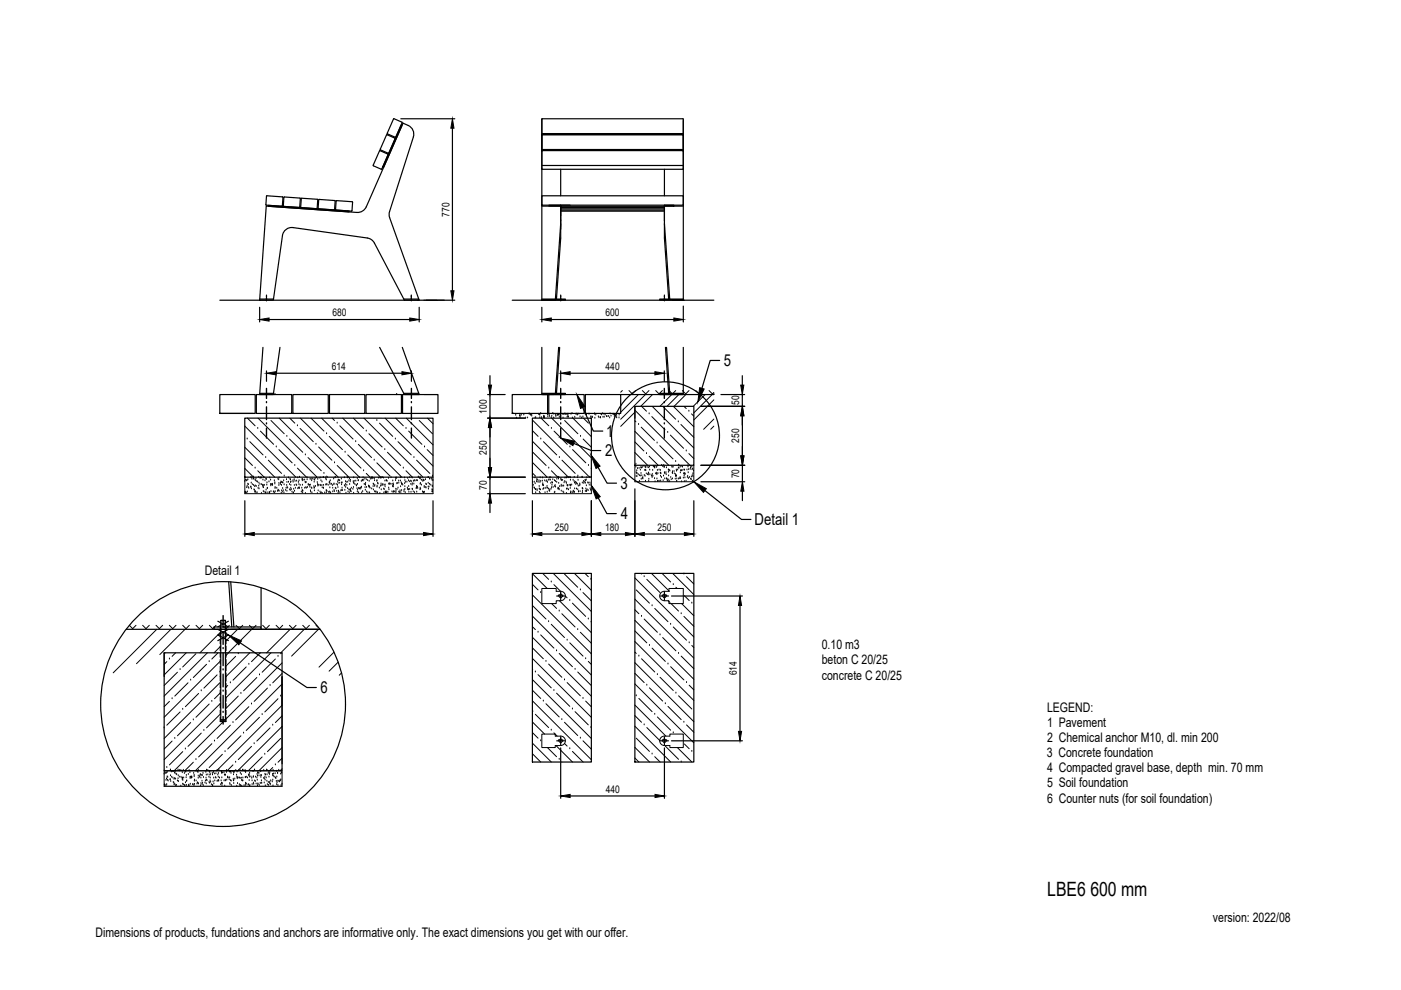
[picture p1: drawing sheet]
<svg xmlns="http://www.w3.org/2000/svg" width="297mm" height="210mm" viewBox="0 0 297 210" stroke-linecap="round" stroke-linejoin="round" font-family="sans-serif">
<!-- layer: 0 -->
<g fill="none" stroke="#000" stroke-width=".25">
<path d="M82.2 32.7l-1.3 3.2-1.8-.8 1.4-3.1 1.7 .7M83.6 25.2l-1.4 3.2M83.6 25.2l1.7 .8-1.4 3.1-1.7-.7M83.7 29.3l.1 .1M83.7 29.3l-1.7-.7-1.4 3 .1 .2 1.7 .6M83.8 29.4l-1.3 3M85 25.2h11.4M85.1 26.5l.1 .1-3.9 8.9-.1-.1zM87.6 29a2 2 0 0 0-1.1-2.4l-1.1-.5-7.8 17.8a2.01 2.01 0 0 1-1.9 1.1l-19.3-1.3-1.3 20h2.9l1.9-13.7a1.99 1.99 0 0 1 2.2-1.7l15.8 2.2 .7 .2 .8 .8 6.3 12.2M87.6 29l-5 15.9M95.9 27.2v34.5M114.9 28.7h30"/>
<path d="M114.9 35.8h30M114.9 32h30M115 28.3h29.8M115 31.7h29.8M115 35.1h29.8M118.9 35.9v5.6M140.9 35.9v5.6M57 43.5l17 1.2v.2l-17.1-1.2zM59.9 41.7l.1 .1M59.9 41.7l-3.4-.2-.1 1.9M60 41.9l-.2 1.8-3.4-.3M60.1 43.6l.1 .2"/>
<path d="M60.3 41.8l-.2 1.9M60.3 41.8l3.4 .2-.2 1.9-3.3-.1M63.8 44l.1-2 3.4 .3-.1 1.9-3.4-.2M67.6 42.4l3.5 .2M67.6 42.4l-.2 1.8 .1 .1 3.4 .2 .2-1.9M74.7 42.8l.1 .1-.3 1.9M74.7 42.8l-3.4-.2-.1 1.9 3.3 .3M82.6 44.9v1.2l6.3 17.6M114.9 41.5h30v2h-30zM114.9 43.7h4M116.4 43.5h2.5v.2h-2.5zM118.9 47.4l-1.1 16"/>
<path d="M118.9 44.8h22M118.9 44.5h22M118.9 44.3h22M118.9 44h22M118.9 43.7h22M120.9 43.5h-2v7l-.9 12.9M140.9 43.5h2v.2h-2zM140.9 43.5v7l.9 12.9M140.9 43.7h4M140.9 47.4l1.1 16M46.6 63.7h49.8M55.1 65.2v3.1"/>
<path d="M55.1 63.4h2.9M55.7 73.7l-.6 10h2.9l1.4-10M56.5 63h.1M56.5 63.4h.1M56.5 62.6v.3M56.5 63v.3M56.5 63.5v.3M56.5 78.6v2.2M57.1 67.7h29.8M58.5 79.1h26.7M80.5 73.7l5.2 10h3.2l-3.6-10M85.6 63.4h3.2"/>
<path d="M87.2 63h.1M87.2 63.4h.1M87.2 62.6v.3M87.2 63v.3M87.2 63.5v.3M87.2 78.6v2.2M88.7 63.7h.1M88.9 65.2v3.1M103.9 79.7v2M108.6 63.7h42.7M114.9 63.4h5v.3h-5zM114.9 63.4v-38.2h29.9l.1 38.5"/>
<path d="M114.9 65.2v3.1M114.9 73.7v9.7M116.9 67.7h26M118.4 73.7l-.6 9.7M118.7 73.7l-.7 9.7M118.9 63h.1M118.9 63.4h.1M118.9 62.6v.3M118.9 63v.3M118.9 63.5v.3M118.9 78.6v2.2M120.9 79.1h17.9"/>
<path d="M139.9 63.4h5v.3h-5zM140.9 78.6v2.2M140.9 63h.1M140.9 63.4h.1M140.9 62.6v.3M140.9 63v.3M140.9 63.5v.3M141.1 73.7l.7 9.7M141.3 73.7l.7 9.7M144.9 64.9v3.4M144.9 73.7v9.7M152.6 76.4h-2l-1.8 5.9"/>
<path d="M157.4 79.7v2M46.6 83.7h7.5v4h-7.5zM46.6 87.7h7.1M51.9 88.6l39.9 .1v12.5h-39.9zM54.4 83.7h7.5v4h-7.5zM55.1 83.4h2.9M58.3 83.7h.1M62.1 83.7h7.5v4h-7.5zM69.9 83.7h7.5v4h-7.5zM77.6 83.7h7.5v4h-7.5zM84.1 83.7h.1M85.4 83.7h7.5v4h-7.5z"/>
<path d="M85.6 83.4h3.2M103.4 83.7h3.7M103.4 88.6h8M103.9 83.7v4.9M103.9 90.6v8.6M108.6 83.7h7.5v4h-7.5zM112.9 88.6l12.5 .1v12.5h-12.5zM114.9 83.4h5v.3h-5zM116.3 83.7h7.6v4h-7.6zM121.7 94l3.7 1.5h2M123.5 86.4l2.3 5h2M124.1 83.7h7.5v4h-7.5z"/>
<path d="M126.8 99.1l1.9 3.3h2M131.6 83.7h19.7M134.6 86.2h12.5v12.5h-12.5zM134.6 86.2v2.5M139.9 83.4h5v.3h-5zM148.6 98.7h9.3M148.6 86.2h9.3M151.3 83.7h.1M152.9 83.7h5M157.4 83.7v2.5M157.4 88.2v2M157.4 88.2v8.5"/>
<path d="M157.4 98.7v3.4M51.9 106.2v7.5M53.7 101.2h.1M53.9 113.2h35.9M88.7 101.2h.1M91.8 106.2v7.5M103.4 101.2h8M103.4 104.7h8M103.9 101.2v3.5M103.9 106.7v2M112.9 106.2v7.5M114.9 113.2h8.5"/>
<path d="M125.4 106.2v7.5M126.8 105.5l1.9 3.4h2M127.4 113.2h5.2M134.6 103.6v10.1M136.6 113.2h8.5M147.1 106.2v7.5M148.6 102.1h9.3M149.5 104l7.7 6.1h2M157.4 104.1v2M26.8 133.4h41M34.8 138.4h25v25h-25zM34.8 138.4v5"/>
<path d="M45.4 132.9h10v.5h-10zM46.2 133.4l2.2 1.2-2.2 1.2M46.2 131.7l2.2 1.2M46.7 132.9v.7M46.7 134.1v1M46.7 135.6v.9M46.7 137v.9M46.7 138.4v1M46.7 139.8v1M46.8 133.4h.1M46.8 131.6h1M46.8 131.6v21"/>
<path d="M47.8 133.4h.1M47.8 131.6v21M47.9 132.9v.7M47.9 134.1v1M47.9 135.6v.9M47.9 137v.9M47.9 138.4v1M47.9 139.8v1M48.4 133.4l-2.2 1.2 2.2 1.2M48.4 131.7l-2.2 1.2M48.5 123.4l.6 9.5M48.9 123.4l.7 9.5"/>
<path d="M50.9 136.3l14.2 9.5h2M55.4 124.6v8.3M112.9 121.6h12.5v40h-12.5zM118 126.4h.3M118.4 126.4h.1M118.5 126.4h.3M118.9 125.9h.1M118.9 126.4h.1M118.9 126.8h.1M118.9 125.5v.3M118.9 126v.3M118.9 126.5v.2"/>
<path d="M118.9 126.9v.3M119 126.4h.2M119.3 126.4h.1M119.4 126.4h.3M134.6 121.6h12.5v40h-12.5zM140 126.4h.3M140.4 126.4h.1M140.5 126.4h.3M140.9 125.9h.1M140.9 126.4h.1M140.9 126.8h.1M140.9 125.5v.3"/>
<path d="M140.9 126v.3M140.9 126.5v.2M140.9 126.9v.3M141 126.4h.2M141.3 126.4h.1M141.4 126.4h.3M142.4 126.4h15M156.9 128.4v26.7M46.7 141.3v.9M46.7 142.7v1.7M46.7 144.9v.9M46.7 146.3v1"/>
<path d="M46.7 147.7v1M46.7 149.2v.9M46.7 150.6v.9M46.7 152v1h1.2v-1M46.8 152.6h1M47.9 141.3v.9M47.9 142.7v1.7M47.9 144.9v.9M47.9 146.3v1M47.9 147.7v1M47.9 149.2v.9M47.9 150.6v.9"/>
<path d="M59.8 143.5v18.4M118 157.1h.3M118.4 157.1h.1M118.5 157.1h.3M118.9 156.6h.1M118.9 157.1h.1M118.9 157.5h.1M118.9 156.2v.3M118.9 156.7v.3M118.9 157.2v.2M118.9 157.6v.3M118.9 158.6v10.7"/>
<path d="M119 157.1h.2M119.3 157.1h.1M119.4 157.1h.3M140 157.1h.3M140.4 157.1h.1M140.5 157.1h.3M140.9 156.6h.1M140.9 157.1h.1M140.9 157.5h.1M140.9 156.2v.3M140.9 156.7v.3M140.9 157.2v.2"/>
<path d="M140.9 157.6v.3M140.9 158.6v10.7M141 157.1h.2M141.3 157.1h.1M141.4 157.1h.3M142.4 157.1h15M34.8 166.7h25M120.9 168.8h18"/>
<circle cx="141.1" cy="92.4" r="11.4"/>
<circle cx="47.3" cy="149.3" r="26"/>
</g>
<g fill="none" stroke="#000" stroke-width=".3">
<path d="M56.5 85.4h.1M56.5 89.9h.1M56.5 82.4v2.1M56.5 86.3v2.7M56.5 90.8v2.1M87.2 85.4h.1M87.2 89.9h.1M87.2 82.4v2.1M87.2 86.3v2.7M87.2 90.8v2.1M118.9 85.4h.1M118.9 89.9h.1"/>
<path d="M118.9 82.4v2.1M118.9 86.3v2.7M118.9 90.8v2.1M140.9 85.4h.1M140.9 89.9h.1M140.9 82.4v2.1M140.9 86.3v2.7M140.9 90.8v2.1M47.3 137.5h.1M47.3 133h.1M47.3 130.5v1.6M47.3 133.9v2.7"/>
<path d="M47.3 138.4v2.7M47.3 151h.1M47.3 146.5h.1M47.3 142h.1M47.3 142.9v2.7M47.3 147.4v2.7M47.3 151.9v1.6"/>
</g>
<!-- layer: SRAFY -->
<g fill="none" stroke="#000" stroke-width=".21">
<path d="M51.9 94.8l6.3 6.4M51.9 90.3l10.8 10.9M51.9 99.3l1.8 1.9M51.9 97.1l1.6 1.6M52.4 93.1h.1M52.5 88.6l1.6 1.7M53 93.6l2.8 2.8M54.1 99.3h.1M54.6 99.8l1.4 1.4M54.6 90.8h.1M54.7 88.7l12.5 12.5M55.2 91.4l2.8 2.8"/>
<path d="M56.3 97h.1M56.9 97.6l2.8 2.8M57.5 89.2l2.8 2.8M58.6 94.8h.1M59.1 95.3l2.8 2.8M59.2 88.7l12.5 12.5M60.8 92.5h.1M61.4 93.1l2.8 2.8M61.4 88.7l1.1 1M62.5 98.7h.1M63.1 90.3h.1M63.1 99.3l1.9 1.9"/>
<path d="M63.6 90.8l2.8 2.8M63.7 88.7l12.5 12.5M64.7 96.4h.1M65.3 97l2.8 2.8M65.9 88.7l2.8 2.7M67 94.2h.1M67.5 94.8l2.9 2.8M68.2 88.7l12.5 12.5M69.2 92h.1M69.8 92.5l2.8 2.8M70.4 88.7l.5 .5M70.9 98.1h.1"/>
<path d="M71.5 89.7h.1M71.5 98.7l2.5 2.5M72 90.3l2.9 2.8M72.7 88.7l12.5 12.5M73.2 95.9h.1M73.7 96.4l2.8 2.9M74.9 88.7l2.2 2.1M75.4 93.6h.1M76 94.2l2.8 2.8M77.1 99.8h.1M77.2 88.7l12.5 12.5M77.7 91.4h.1"/>
<path d="M78.2 92l2.8 2.8M79.3 97.6h.1M79.9 89.2h.1M79.9 98.1l2.8 2.8M80.5 89.7l2.8 2.8M81.6 95.3h.1M81.7 88.7l10.1 10.1M82.1 95.9l2.8 2.8M83.8 93.1h.1M83.9 88.7l1.6 1.6M84.4 93.6l2.8 2.8M85.5 99.3h.1"/>
<path d="M86.1 90.8h.1M86.1 99.8l1.3 1.4M86.2 88.7l5.6 5.6M86.6 91.4l2.8 2.8M87.8 97h.1M88.3 97.6l2.8 2.8M88.9 89.2l2.8 2.8M90 94.8h.1M90.6 95.3l1.2 1.3M90.6 88.7l1.2 1.1M108.7 87.7h.1M109.3 88h.1"/>
<path d="M109.5 88.6h.1M110.2 88.2h.1M110.2 87.9h.1M110.2 88.6h.1M110.3 88.3h.1M110.5 88h.1M111.1 88h.1M111.5 88.6h.1M111.9 88.6h.1M112.2 87.7h.1M112.2 87.9h.1M112.5 88h.1"/>
<path d="M112.7 88h.1M112.7 88.2h.1M112.9 98l3.1 3.2M112.9 93.5l7.6 7.7M112.9 89.1l12.1 12.1M112.9 91.3l1.2 1.2M113 95.9l2.8 2.8M113.4 88.6h.1M113.6 88.6h.1M114.2 87.9h.1M114.3 88h.1M114.4 88.6h.1"/>
<path d="M114.5 88h.1M114.6 87.7h.1M114.7 93.1h.1M114.7 88.7l1.6 1.6M114.8 88.5h.1M115.2 93.6l2.8 2.8M115.2 88.5h.1M115.3 88.2h.1M115.3 88.5h.1M115.4 88.4h.1M115.4 88.6h.1M116.1 87.9h.1"/>
<path d="M116.1 88.4h.1M116.2 87.8h.1M116.3 99.3h.1M116.4 88h.1M116.5 88.3h.1M116.9 88.5h.1M116.9 90.8h.1M116.9 99.8l1.4 1.4M117 88.7l8.4 8.4M117 88.2h.1M117.2 87.7h.1M117.3 87.8h.1"/>
<path d="M117.4 88.6h.1M117.5 91.4l2.8 2.8M117.7 87.9h.1M117.9 88.3h.1M117.9 88.1h.1M118.1 87.8h.1M118.2 88.1h.1M118.4 88h.1M118.6 88.5h.1M118.6 97h.1M118.7 88h.1M119.2 97.6l2.8 2.8"/>
<path d="M119.3 87.9h.1M119.4 88.6h.1M119.6 87.9h.1M119.7 89.2l2.8 2.8M119.8 87.7h.1M119.9 87.9h.1M120.1 87.8h.1M120.2 88.5h.1M120.4 88h.1M120.4 88.3h.1M120.4 87.8h.1M120.5 88.4h.1"/>
<path d="M120.8 94.8h.1M121.1 87.8h.1M121.3 87.7h.1M121.4 88.6h.1M121.4 95.3l2.8 2.8M121.5 88.7l3.9 3.9M121.9 88.5h.1M122.1 87.8h.1M122.3 87.8h.1M122.4 88h.1M122.4 87.9h.1M122.7 87.8h.1"/>
<path d="M123 88.4h.1M123.1 92.5h.1M123.3 88.6h.1M123.6 88.4h.1M123.6 93.1l1.8 1.7M123.7 88.7l1.1 1M124.1 87.8h.1M124.4 87.8h.1M124.4 88h.1M124.8 98.7h.1M124.9 87.8h.1M125.3 88.4h.1"/>
<path d="M125.3 88.6h.1M125.3 90.3h.1M125.3 99.3h.1M125.5 88.4h.1M125.6 88.5h.1M126.1 87.8h.1M126.1 87.7h.1M126.1 88.7h.1M126.3 88h.1M126.9 88.4h.1M127 88.6h.1M127.3 88.6h.1"/>
<path d="M127.3 88.5h.1M127.4 87.9h.1M127.5 88h.1M127.7 87.7h.1M127.8 88.5h.1M128 87.8h.1M128.1 88.5h.1M128.3 88h.1M128.6 88.3h.1M128.7 88.3h.1M129 88.3h.1M129.3 88.6h.1"/>
<path d="M129.3 87.7h.1M129.5 88.2h.1M130 87.9h.1M130 87.8h.1M130.2 88.3h.1M130.3 88h.1M130.4 88.1h.1M130.6 88.5h.1M130.7 88.1h.1M130.8 88.6h.1M131.2 88.6h.1M131.3 88h.1"/>
<path d="M131.9 82.8l-.3 .4M133.4 82.8l.7 .7 .7-.7M134.6 87.4l-3 3M134.6 98.7v3.4h12.5v-3.4M134.6 95.9l2.7 2.8M134.6 91.5l7.2 7.2M134.6 87l11.7 11.7M134.6 93.7l1.9 1.9M134.6 89.2l.2 .2M134.8 99.1h.1M134.8 98.4h.1M135 99.8h.1"/>
<path d="M135.2 99.3h.1M135.3 83.7l-3.7 3.7M135.4 90h.1M135.5 99.3h.1M135.8 99.7h.1M135.9 99.2h.1M135.9 90.6l2.9 2.8M136 99.2h.1M136 86.2l1.1 1M136.2 99.1h.1M136.2 82.8l.7 .7 .7-.7M136.5 98.9h.1"/>
<path d="M136.7 99.8h.1M136.8 99.1h.1M136.8 99.7h.1M136.8 83.7l-5.2 5.2M136.9 99.1h.1M136.9 99.8h.1M137.1 96.2h.1M137.2 99.1h.1M137.5 99.2h.1M137.6 87.7h.1M137.6 96.7l1.9 2M137.7 99h.1"/>
<path d="M137.7 99.7h.1M138.2 88.3l2.8 2.8M138.3 86.2l8.8 8.8M138.3 83.7l-2.5 2.5M138.4 99.7h.1M138.5 98.9h.1M138.6 98.9h.1M138.7 99.1h.1M138.8 99h.1M138.8 99.2h.1M138.9 98.9h.1M139 82.8l.7 .7 .7-.7"/>
<path d="M139.2 99.1h.1M139.3 93.9h.1M139.4 99.7h.1M139.4 98.8h.1M139.7 99.7h.1M139.9 94.5l2.8 2.8M140 99.7h.1M140.3 98.7h.1M140.5 98.9h.1M140.5 86.2l2.8 2.7M140.7 98.7h.1M140.7 99h.1"/>
<path d="M140.9 99.1h.1M141.3 99.2h.1M141.6 91.7h.1M141.7 99.7h.1M141.8 82.8l.8 .7 .7-.7M141.9 99.8h.1M142 99.9h.1M142.1 92.2l2.8 2.9M142.4 83.7l-2.5 2.5M142.4 98.9h.1M142.5 99.1h.1M142.7 99h.1"/>
<path d="M142.8 86.2l4.3 4.3M142.9 100h.1M143.3 97.9h.1M143.4 99.7h.1M143.4 99.9h.1M143.7 99.7h.1M143.8 89.4h.1M143.8 98.4l.2 .3M143.8 99.2h.1M143.9 83.7l-2.5 2.5M144 99.3h.1M144.2 99h.1"/>
<path d="M144.3 99.8h.1M144.4 90l2.7 2.7M144.4 98.9h.1M144.5 99.8h.1M144.6 99.8h.1M144.7 82.8l.7 .7 .7-.7M144.7 99h.1M145 99.7h.1M145 86.2l.5 .4M145.1 99.7h.1M145.4 83.7l-2.5 2.5M145.5 95.6h.1"/>
<path d="M145.7 99.6h.1M145.9 98.8h.1M145.9 99h.1M146 99.6h.1M146.1 87.2h.1M146.1 96.2l1 1M146.3 99.5h.1M146.4 98.9h.1M146.4 99.3h.1M146.6 87.7l.5 .5M146.7 99h.1M146.7 99.6h.1"/>
<path d="M146.9 99.5h.1M147 99.8h.1M147.5 82.8l.7 .7 .7-.7M149.5 83.7l-2.5 2.5M150.3 82.8l.7 .7 .3-.3M151 83.7l-3.9 3.8M151.3 84.8l-4.2 4.2M151.3 88.9l-2.1 2.1M151.3 90.4l-.6 .6M51.9 102.1h.1M51.9 101.2v3.5h39.9v-3.5M51.9 104.4h.1"/>
<path d="M52 104.3h.1M52 101.8h.1M52 104.5h.1M52.2 102h.1M52.3 103.4h.1M52.3 104.5h.1M52.4 101.9h.1M52.4 103.1h.1M52.4 104.3h.1M52.5 102.7h.1M52.6 101.7h.1M52.6 103.4h.1"/>
<path d="M52.7 102.8h.1M52.7 103.5h.1M53.1 103.3h.1M53.2 103.3h.1M53.2 101.2h.1M53.3 101.3h.1M53.3 102.4h.1M53.3 103.6h.1M53.4 101.6h.1M53.5 102.7h.1M53.7 101.6h.1M53.8 102.9h.1"/>
<path d="M53.8 101.5h.1M53.8 103.9h.1M54 104h.1M54 103.2h.1M54 104.3h.1M54.1 101.8h.1M54.1 103h.1M54.2 104.2h.1M54.2 101.9h.1M54.3 101.5h.1M54.3 104.5h.1M54.3 103.1h.1"/>
<path d="M54.4 102.1h.1M54.5 104.5h.1M54.6 102.2h.1M54.7 103.5h.1M54.8 101.2h.1M54.8 103.1h.1M54.9 102.4h.1M54.9 103.7h.1M55.1 102.7h.1M55.1 101.4h.1M55.2 101.3h.1M55.4 104.6h.1"/>
<path d="M55.5 101.3h.1M55.5 102.7h.1M55.7 103h.1M55.7 102.9h.1M55.7 101.8h.1M55.7 103.3h.1M55.8 103h.1M55.8 104.2h.1M55.9 103.4h.1M56 101.3h.1M56 104.3h.1M56 102.9h.1"/>
<path d="M56.2 101.9h.1M56.2 104.5h.1M56.3 104.5h.1M56.4 101.6h.1M56.4 103.9h.1M56.5 101.7h.1M56.6 102.8h.1M56.6 102.4h.1M56.6 104.5h.1M56.6 103.6h.1M56.7 103.5h.1M57 102.2h.1"/>
<path d="M57.1 104.5h.1M57.1 104.4h.1M57.2 104.6h.1M57.2 101.3h.1M57.4 101.8h.1M57.4 103h.1M57.4 102.7h.1M57.5 104.2h.1M57.7 102.7h.1M57.7 102.9h.1M57.8 102.9h.1M58 104.3h.1"/>
<path d="M58.2 101.9h.1M58.2 104.5h.1M58.3 102.4h.1M58.3 102.6h.1M58.3 103.6h.1M58.3 103.3h.1M58.3 104.2h.1M58.7 103.5h.1M58.9 104.2h.1M58.9 101.6h.1M59 103.9h.1M59.1 101.7h.1"/>
<path d="M59.1 104h.1M59.1 102.9h.1M59.1 102.5h.1M59.2 104.2h.1M59.2 101.3h.1M59.4 102.7h.1M59.5 102.5h.1M59.6 102.2h.1M59.6 104.5h.1M59.7 102.9h.1M59.7 102.3h.1M59.7 104.1h.1"/>
<path d="M59.9 102.4h.1M59.9 103.6h.1M59.9 104.3h.1M60 102.4h.1M60 104h.1M60.1 101.9h.1M60.2 104.5h.1M60.2 102.8h.1M60.3 100.9h.1M60.6 104h.1M60.7 103.5h.1M60.7 101.7h.1"/>
<path d="M60.8 102.9h.1M60.8 104.2h.1M60.8 102.3h.1M60.9 103.4h.1M61 103.5h.1M61.2 101.3h.1M61.2 102.2h.1M61.4 102.7h.1M61.4 103.8h.1M61.5 101.6h.1M61.5 104h.1M61.6 101.7h.1"/>
<path d="M61.6 102.3h.1M61.6 103.5h.1M61.7 102.9h.1M61.7 102.2h.1M61.8 103.8h.1M61.9 104.3h.1M62.1 101.9h.1M62.1 102.2h.1M62.2 104.6h.1M62.2 104.5h.1M62.3 103.7h.1M62.4 101.7h.1"/>
<path d="M62.4 102.9h.1M62.4 104.2h.1M62.6 102.1h.1M62.6 103.5h.1M62.8 102.8h.1M62.9 102h.1M62.9 102.9h.1M63.1 103.6h.1M63.1 101.3h.1M63.3 102.3h.1M63.3 103.5h.1M63.4 102.7h.1"/>
<path d="M63.4 101.9h.1M63.4 103.4h.1M63.5 103.6h.1M63.5 101.2h.1M63.6 102.9h.1M63.9 104.3h.1M64 103.5h.1M64.1 104h.1M64.1 101.6h.1M64.1 101.9h.1M64.1 102.9h.1M64.2 104.1h.1"/>
<path d="M64.2 104.5h.1M64.3 101.8h.1M64.6 101.8h.1M64.6 103.5h.1M64.7 102.3h.1M64.7 104.6h.1M64.8 102.4h.1M64.8 103.4h.1M64.9 102.3h.1M64.9 103.5h.1M65.1 101.7h.1M65.1 101.3h.1"/>
<path d="M65.2 103.3h.1M65.4 102.7h.1M65.4 102.9h.1M65.6 102.9h.1M65.7 103.3h.1M65.8 101.6h.1M65.8 102.9h.1M65.8 104.1h.1M65.9 104.3h.1M66 101.6h.1M66 103.5h.1M66.1 101.9h.1"/>
<path d="M66.1 103.6h.1M66.1 104.5h.1M66.3 101.6h.1M66.6 103.2h.1M66.6 103.5h.1M66.6 101.7h.1M66.6 102.2h.1M66.7 103.4h.1M66.7 104.1h.1M66.7 101.8h.1M66.8 101.5h.1M66.9 103.1h.1"/>
<path d="M67.1 101.3h.1M67.3 102.3h.1M67.3 104.7h.1M67.3 102.7h.1M67.4 101.6h.1M67.4 103.1h.1M67.4 102.9h.1M67.5 104.1h.1M67.6 102.9h.1M67.7 101.4h.1M67.8 104.3h.1M67.9 102.9h.1"/>
<path d="M68 104.6h.1M68 101.3h.1M68 103h.1M68 101.9h.1M68.1 104.5h.1M68.3 102.9h.1M68.3 102.2h.1M68.3 103.4h.1M68.3 104.7h.1M68.5 101.3h.1M68.6 103.5h.1M68.6 102.9h.1"/>
<path d="M68.6 101.3h.1M68.7 100.4h.1M68.9 104.5h.1M69.1 101.3h.1M69.1 101.6h.1M69.1 102.8h.1M69.2 104h.1M69.2 104.5h.1M69.2 101.8h.1M69.2 104.1h.1M69.2 100.9l.3 .3M69.3 102.7h.1"/>
<path d="M69.3 104.2h.1M69.6 102.9h.1M69.7 104.4h.1M69.8 102.3h.1M69.8 104.3h.1M69.9 102.2h.1M69.9 102.5h.1M69.9 103.4h.1M70 104.7h.1M70 102.7h.1M70 101.9h.1M70.1 104.5h.1"/>
<path d="M70.3 102.7h.1M70.5 102.9h.1M70.5 103.5h.1M70.6 104.3h.1M70.7 101.6h.1M70.8 102.8h.1M70.8 102.6h.1M70.8 104h.1M70.9 104.2h.1M71 101.3h.1M71.1 101.2h.1M71.1 103.5h.1"/>
<path d="M71.2 103.6h.1M71.3 102.7h.1M71.4 104.2h.1M71.6 102.9h.1M71.6 102.1h.1M71.6 103.4h.1M71.7 102.5h.1M71.7 104.6h.1M71.7 101.8h.1M71.8 104.1h.1M71.8 104.3h.1M71.8 101.9h.1"/>
<path d="M72 101.9h.1M72 102.5h.1M72.1 104.5h.1M72.3 104.1h.1M72.4 101.6h.1M72.4 102.4h.1M72.4 102.8h.1M72.4 104h.1M72.5 102.4h.1M72.5 103.5h.1M72.6 104h.1M73 101.3h.1"/>
<path d="M73 103h.1M73.1 104h.1M73.1 103.1h.1M73.3 102.7h.1M73.3 102.1h.1M73.3 103.3h.1M73.3 104.6h.1M73.4 102.3h.1M73.5 102.9h.1M73.6 101.2h.1M73.7 103.6h.1M73.7 102.2h.1"/>
<path d="M73.7 101.3h.1M73.8 104.3h.1M74 103.8h.1M74 101.9h.1M74 104.5h.1M74.1 101.5h.1M74.1 102.7h.1M74.2 103.9h.1M74.2 102.2h.1M74.3 101.8h.1M74.3 103.8h.1M74.3 104.2h.1"/>
<path d="M74.4 104.3h.1M74.5 103.5h.1M74.8 103.7h.1M74.9 102.1h.1M74.9 102.4h.1M74.9 103.4h.1M75 104.6h.1M75 101.3h.1M75 102.5h.1M75.1 102h.1M75.2 102.7h.1M75.4 102h.1"/>
<path d="M75.5 102.9h.1M75.6 103h.1M75.7 103.6h.1M75.8 101.5h.1M75.8 104.3h.1M75.8 102.7h.1M75.8 103.9h.1M75.9 101.9h.1M76 103.6h.1M76 104.5h.1M76.2 101.3h.1M76.2 103.6h.1"/>
<path d="M76.3 103.7h.1M76.5 103.5h.1M76.6 102.1h.1M76.7 103.3h.1M76.7 104.5h.1M76.8 101.8h.1M76.8 101.9h.1M76.9 104.2h.1M76.9 102h.1M77 101.3h.1M77.1 101.8h.1M77.2 102.7h.1"/>
<path d="M77.4 101.5h.1M77.4 103.4h.1M77.4 102.7h.1M77.5 103.9h.1M77.5 102.9h.1M77.5 102.5h.1M77.7 101.7h.1M77.7 100.4l.8 .8M77.7 103.3h.1M77.7 104.3h.1M77.9 101.9h.1M78 104.5h.1"/>
<path d="M78.1 103.1h.1M78.2 103.3h.1M78.2 103.2h.1M78.3 102h.1M78.3 103.3h.1M78.4 104.5h.1M78.5 103.5h.1M78.5 101.6h.1M78.7 101.3h.1M78.8 103.7h.1M78.9 101.6h.1M78.9 101.4h.1"/>
<path d="M78.9 101.3h.1M79.1 101.4h.1M79.1 103.2h.1M79.1 102.6h.1M79.2 103.9h.1M79.2 102.7h.1M79.4 101.5h.1M79.4 101.9h.1M79.4 103.1h.1M79.4 104.2h.1M79.5 102.9h.1M79.6 104.4h.1"/>
<path d="M79.7 104.3h.1M79.9 102.1h.1M79.9 101.9h.1M79.9 103.3h.1M80 103.1h.1M80 104.5h.1M80 102.5h.1M80.2 102.6h.1M80.2 101.4h.1M80.4 103.5h.1M80.5 104.6h.1M80.6 101.3h.1"/>
<path d="M80.7 103.1h.1M80.7 101.4h.1M80.8 102.6h.1M80.8 102.9h.1M80.8 103.8h.1M80.9 101.3h.1M81.1 101.3h.1M81.1 102.9h.1M81.2 102.7h.1M81.3 101.4h.1M81.4 103.7h.1M81.4 104.5h.1"/>
<path d="M81.4 102.9h.1M81.5 103.8h.1M81.6 102h.1M81.6 103.2h.1M81.7 102.8h.1M81.7 104.4h.1M81.7 104.3h.1M81.7 104.5h.1M81.9 101.9h.1M82 104.5h.1M82 101.9h.1M82 104.3h.1"/>
<path d="M82.1 102h.1M82.3 104.4h.1M82.4 101.4h.1M82.4 103.5h.1M82.4 102.6h.1M82.5 103.9h.1M82.5 102.7h.1M82.6 102.6h.1M82.9 102.7h.1M82.9 101.3h.1M83.1 104.3h.1M83.1 102.7h.1"/>
<path d="M83.3 103.1h.1M83.3 102h.1M83.3 103.2h.1M83.4 104.4h.1M83.4 102.6h.1M83.4 103.2h.1M83.4 102.9h.1M83.4 104.2h.1M83.7 104.3h.1M83.9 101.4h.1M83.9 101.9h.1M83.9 103.7h.1"/>
<path d="M83.9 104.5h.1M84 104.2h.1M84 101.5h.1M84.1 101.3h.1M84.1 102.6h.1M84.2 103.8h.1M84.2 102.5h.1M84.4 103.5h.1M84.5 102h.1M84.6 102.4h.1M84.6 104.3h.1M84.7 104.4h.1"/>
<path d="M84.8 104.1h.1M84.9 101.3h.1M84.9 102h.1M84.9 103.2h.1M85 104.4h.1M85.1 102.4h.1M85.1 102.7h.1M85.1 104h.1M85.2 102.6h.1M85.3 102.7h.1M85.4 102.9h.1M85.6 104.3h.1"/>
<path d="M85.7 103.9h.1M85.8 101.3h.1M85.8 102.5h.1M85.8 103.8h.1M85.8 103.2h.1M85.8 101.9h.1M85.9 104.5h.1M85.9 102.3h.1M86.3 102.2h.1M86.4 103.5h.1M86.4 101.4h.1M86.5 103.8h.1"/>
<path d="M86.6 103.9h.1M86.6 101.9h.1M86.7 103.1h.1M86.7 104.4h.1M86.8 102.2h.1M86.9 103.8h.1M86.9 101.3h.1M87.1 102h.1M87.1 102.7h.1M87.1 104.4h.1M87.2 102.1h.1M87.4 103.7h.1"/>
<path d="M87.4 102.9h.1M87.4 101.3h.1M87.4 102.6h.1M87.5 103.8h.1M87.6 104.3h.1M87.6 102h.1M87.7 102.6h.1M87.8 101.9h.1M87.9 104.5h.1M88 102h.1M88.2 103.6h.1M88.3 101.9h.1"/>
<path d="M88.3 103.1h.1M88.3 103.5h.1M88.4 104.3h.1M88.4 103.2h.1M88.5 101.9h.1M88.5 103.3h.1M88.6 103.6h.1M88.8 101.3h.1M89 101.5h.1M89 103.8h.1M89.1 103.5h.1M89.1 102.7h.1"/>
<path d="M89.1 101.3h.1M89.1 101.6h.1M89.1 102.5h.1M89.2 103.7h.1M89.4 102.9h.1M89.4 101.8h.1M89.6 104.3h.1M89.6 102.1h.1M89.7 104.4h.1M89.7 101.8h.1M89.8 104.5h.1M89.8 101.9h.1"/>
<path d="M89.9 104.5h.1M89.9 101.9h.1M89.9 103.1h.1M89.9 103.4h.1M90 104.4h.1M90.2 101.7h.1M90.3 103.3h.1M90.3 102.7h.1M90.3 103.5h.1M90.4 102.8h.1M90.8 101.3h.1M90.8 102.5h.1"/>
<path d="M90.8 103.3h.1M90.8 103.7h.1M90.9 103.3h.1M91.1 101.6h.1M91.1 102.7h.1M91.3 102.9h.1M91.4 101.5h.1M91.6 101.5h.1M91.6 104.3h.1M91.6 103.8h.1M91.6 101.8h.1M91.7 103.1h.1"/>
<path d="M91.7 103.2h.1M91.7 100.9h.1M91.7 104.3h.1M91.7 104h.1M91.8 101.9h.1M112.9 101.2v3.5h12.5v-3.5M112.9 100.3l.6 .6M112.9 102.3h.1M113.1 102.9h.1M113.2 103.4h.1M113.3 102.2h.1M113.3 103.5h.1"/>
<path d="M113.4 101.3h.1M113.5 102.6h.1M113.5 103.8h.1M113.6 104.5h.1M113.8 102.2h.1M113.8 102.1h.1M113.8 101.7h.1M113.9 103.8h.1M113.9 104h.1M113.9 101.8h.1M114.1 102.3h.1M114.3 101.9h.1"/>
<path d="M114.3 103.1h.1M114.3 103.7h.1M114.4 104.4h.1M114.4 103.7h.1M114.5 102.3h.1M114.5 104.6h.1M114.5 101.3h.1M114.6 103.9h.1M114.6 102h.1M115 102h.1M115 101.3h.1M115 102.9h.1"/>
<path d="M115.1 102.6h.1M115.1 102.9h.1M115.1 103.8h.1M115.2 103h.1M115.2 103.6h.1M115.5 101.9h.1M115.6 104.5h.1M115.6 103.6h.1M115.8 103.5h.1M115.8 102.1h.1M115.8 101.2h.1M115.9 101.9h.1"/>
<path d="M116 103.1h.1M116 104.4h.1M116.1 102.3h.1M116.1 103.5h.1M116.3 103.7h.1M116.4 101.8h.1M116.4 101.7h.1M116.4 104.1h.1M116.5 101.3h.1M116.5 104.2h.1M116.6 103.9h.1M116.7 101.8h.1"/>
<path d="M116.8 101.3h.1M116.8 102.5h.1M116.8 103.7h.1M116.9 103.4h.1M117 102.3h.1M117 102.9h.1M117.1 102.4h.1M117.2 101.7h.1M117.3 103.3h.1M117.5 104.5h.1M117.6 101.9h.1M117.6 103.1h.1"/>
<path d="M117.6 104.4h.1M117.7 102.9h.1M117.8 102.1h.1M117.8 103.3h.1M118 102.3h.1M118.1 101.6h.1M118.3 103.7h.1M118.3 101.2h.1M118.3 103.5h.1M118.4 101.6h.1M118.4 101.3h.1M118.4 103.6h.1"/>
<path d="M118.5 102.5h.1M118.5 101.3h.1M118.5 103.7h.1M118.6 103.9h.1M118.7 103.2h.1M118.9 101.5h.1M118.9 101.8h.1M119 103.1h.1M119 102.9h.1M119 104.1h.1M119 101.9h.1M119.3 101.8h.1"/>
<path d="M119.3 103.1h.1M119.4 104.3h.1M119.5 103.1h.1M119.5 104.5h.1M119.6 102.4h.1M119.7 102.1h.1M119.8 101.4h.1M120 102.3h.1M120 101.3h.1M120.1 102.5h.1M120.1 104.6h.1M120.1 101.3h.1"/>
<path d="M120.1 103.7h.1M120.2 102.9h.1M120.3 103.7h.1M120.4 103.1h.1M120.4 102.9h.1M120.5 101.3h.1M120.5 103.8h.1M120.6 101.3h.1M120.7 102.9h.1M120.8 101.2h.1M120.9 103.6h.1M120.9 101.8h.1"/>
<path d="M121 104.5h.1M121 101.3h.1M121 102.9h.1M121 103.1h.1M121 104.3h.1M121.2 102.8h.1M121.3 104.5h.1M121.5 104.5h.1M121.5 101.8h.1M121.5 104.1h.1M121.7 104.2h.1M121.7 102.1h.1"/>
<path d="M121.8 101.2h.1M121.8 102.4h.1M121.8 104.4h.1M121.8 103.6h.1M122 102.3h.1M122.1 102.7h.1M122.1 102.4h.1M122.2 103.7h.1M122.3 102.5h.1M122.4 102.7h.1M122.4 101.3h.1M122.5 103.8h.1"/>
<path d="M122.5 100.9h.1M122.6 101.8h.1M122.6 103.1h.1M122.6 104.3h.1M122.8 103h.1M122.9 102.6h.1M123 102.9h.1M123 104.2h.1M123.4 101.2h.1M123.4 101.3h.1M123.4 103.6h.1M123.5 102.4h.1"/>
<path d="M123.5 104.5h.1M123.5 103.6h.1M123.5 104.2h.1M123.6 103.7h.1M123.7 102.1h.1M123.8 102.5h.1M124 102.2h.1M124 101.8h.1M124.1 102.5h.1M124.1 104.2h.1M124.2 101.9h.1M124.2 103.7h.1"/>
<path d="M124.3 101.8h.1M124.3 103h.1M124.4 104.2h.1M124.4 104.1h.1M124.4 101.3h.1M124.5 103.8h.1M124.6 102.4h.1M124.7 104h.1M124.7 102.5h.1M124.9 102.9h.1M125 101.2h.1M125.1 102.4h.1"/>
<path d="M125.1 103.6h.1M125.2 103.9h.1M125.3 103h.1M134.9 101h.1M134.9 100.2h.1M135 100.3h.1M135.1 101h.1M135.1 100.5h.1M135.3 100.6h.1M135.6 100.9h.1M135.6 102.1h.1M135.7 100.9h.1"/>
<path d="M135.9 100.4h.1M135.9 101.6h.1M136.1 100.9h.1M136.2 101.4h.1M136.3 101.3h.1M136.3 101.5h.1M136.6 100.8h.1M136.8 101h.1M136.9 102h.1M137 100.5h.1M137.3 100.6h.1M137.5 100.7h.1"/>
<path d="M137.5 100.3h.1M137.5 100.4h.1M137.5 102.1h.1M137.6 101.6h.1M137.8 100.7h.1M138.1 100.9h.1M138.2 101h.1M138.3 101.3h.1M138.3 100.6h.1M138.4 101h.1M138.8 101.5h.1M138.9 102.1h.1"/>
<path d="M139 100.5h.1M139.2 100.5h.1M139.2 100.3h.1M139.3 100.6h.1M139.3 101.6h.1M139.4 102.1h.1M139.5 100.4h.1M139.5 102.1h.1M139.7 102h.1M140 100.4h.1M140 101h.1M140.1 102h.1"/>
<path d="M140.1 100.4h.1M140.2 101.2h.1M140.6 101.9h.1M140.7 100.9h.1M140.9 100.2h.1M140.9 100.3h.1M140.9 101.5h.1M141 100.5h.1M141.2 100.2h.1M141.3 100.6h.1M141.3 101.5h.1M141.4 101.6h.1"/>
<path d="M141.5 101.8h.1M141.5 102h.1M141.7 100.1h.1M141.8 100.9h.1M141.8 101.8h.1M141.8 102.1h.1M142 102.1h.1M142.2 101.2h.1M142.3 101.7h.1M142.5 100.3h.1M142.6 101.5h.1M142.6 100h.1"/>
<path d="M142.6 100.4h.1M143 100.5h.1M143.2 101.6h.1M143.2 101h.1M143.2 100.6h.1M143.3 101.1h.1M143.4 100.9h.1M143.5 102.1h.1M143.5 102h.1M143.5 101.5h.1M143.9 101.6h.1M144 101.5h.1"/>
<path d="M144.2 101.2h.1M144.2 100.2h.1M144.3 101.5h.1M144.5 102.1h.1M144.9 101.4h.1M144.9 100.4h.1M145.1 100.9h.1M145.1 102.1h.1M145.1 100.4h.1M145.2 101.3h.1M145.2 100.6h.1M145.3 100.5h.1"/>
<path d="M145.5 102h.1M145.7 101.2h.1M145.8 101h.1M145.9 100.2h.1M146 101.5h.1M146.2 101.2h.1M146.4 101.6h.1M146.6 101.7h.1M146.6 101.1h.1M146.8 100.8h.1M146.8 102h.1M146.9 101.1h.1"/>
<path d="M146.9 100.4h.1M27.4 132.6l.7 .7 .7-.7M30.2 132.6l.8 .7 .7-.7M33.1 132.6l.7 .7 .7-.7M33.2 133.4l-9.2 9.3M35 138.4l-.2 .2M35.9 132.6l.7 .7 .7-.7M35.9 139.7h.1M36.2 133.4l-7.3 7.3M37.2 138.4l-.7 .8M38.7 132.6l.7 .7 .7-.7M39.2 133.4l-5.3 5.4"/>
<path d="M39.5 138.4l-4.7 4.7M41.5 138.6l-2.8 2.8M41.6 132.6l.7 .7 .7-.7M44 138.4l-9.2 9.2M44.4 132.6l.7 .7 .7-.7M46.2 138.4l-1.3 1.3M46.8 134l-4.4 4.4M46.8 137l-1.4 1.4M47.2 132.6l.7 .7 .7-.7M48.5 138.4l-.7 .7M50 139.2l-2.2 2.1M50 132.6l.8 .7 .7-.7"/>
<path d="M50.4 133.4l-2.5 2.5M50.5 138.6h.1M52.9 132.6l.7 .7 .7-.7M53 138.4l-5.2 5.2M53.4 133.4l-5 5M55.2 138.4l-1.9 1.9M55.7 132.6l.7 .7 .7-.7M57.4 138.4l-9.6 9.7M58.4 139.7l-2.8 2.8M58.5 132.6l.7 .7 .7-.7M58.9 139.2h.1M59.7 138.4l-.2 .2"/>
<path d="M61.4 132.6l.7 .7 .7-.7M61.5 133.4l-5 5M64.2 132.6l.7 .7 .7-.7M64.5 133.4l-5 5M67 132.6l.4 .4M67.5 133.4l-5.7 5.7M70.8 138.3l-3.2 3.1M112.9 139.6l12.5 12.5M112.9 135.1l12.5 12.5M112.9 130.6l12.5 12.5M112.9 126.1l12.5 12.5M112.9 121.6l3.1 3.2"/>
<path d="M112.9 137.4l2.3 2.3M112.9 132.9l.6 .6M112.9 123.9l1.2 1.2M113 128.4l2.8 2.8M114.1 134.1h.1M114.6 125.6h.1M114.6 134.6l2.8 2.8M115.1 121.6l1.2 1.2M116.3 131.8h.1M116.9 123.4h.1M116.9 132.4l2.8 2.8M117 128l1 1"/>
<path d="M117.3 121.6l8.1 8M117.4 124l1.5 1.4M118 138h.1M118.6 129.6h.1M118.6 138.5l2.8 2.9M118.6 127.4l6.8 6.7M119.1 130.1l2.8 2.8M119.7 121.7l2.8 2.8M119.9 126.4l.3 .4M120.2 135.7h.1M120.8 127.3h.1M120.8 136.3l2.8 2.8"/>
<path d="M121.4 127.9l2.8 2.8M121.8 121.6l3.6 3.6M122.5 133.5h.1M123 125.1h.1M123 134.1l2.4 2.3M123.6 125.6l1.8 1.8M124 121.6l.7 .7M124.2 139.7h.1M124.7 131.2h.1M125.3 122.8h.1M125.3 131.8l.1 .1M134.6 136l12.5 12.5"/>
<path d="M134.6 131.5l12.5 12.5M134.6 127l12.5 12.5M134.6 122.5l12.5 12.5M134.6 138.3l.3 .2M134.6 133.8l2.5 2.5M134.6 129.3l.9 .8M134.9 125.1l2.8 2.8M135.5 139.1h.1M135.9 121.6l.1 .1M136 130.7h.1M136 139.7l2.8 2.8M136.6 122.3h.1"/>
<path d="M136.6 131.2l2.8 2.9M137.1 122.8l2.8 2.8M137.7 136.9h.1M138.1 121.6l3.8 3.8M138.3 128.4h.1M138.3 137.4l2.8 2.8M138.8 129l2.8 2.8M139.9 134.6h.1M140.4 121.6l1.8 1.8M140.5 135.2l2.8 2.8M141.7 127.4l.4 .3M142.2 132.4h.1"/>
<path d="M142.3 128l1.6 1.6M142.6 121.6l4.5 4.5M142.7 124h.1M142.7 132.9l2.9 2.8M143.3 124.5l.3 .3M143.9 138.5h.1M144.4 130.1h.1M144.4 139.1l2.7 2.7M144.5 128l2.6 2.5M145 121.7h.1M145 130.7l2.1 2.1M145.1 126.3l1 1"/>
<path d="M145.6 122.3l1.5 1.5M146.1 136.3h.1M146.7 127.9h.1M146.7 136.9l.4 .4M34.8 154.3h.1M35.4 140.3l-.6 .6M35.9 148.7l-1.1 1.1M36.5 148.1h.1M36.5 157.1l-1.7 1.7M37.1 156.6h.1M37.6 142.5l-2.8 2.8M38.2 142h.1"/>
<path d="M38.2 151l-2.8 2.8M38.7 150.4h.1M38.7 159.4l-2.8 2.8M39.3 158.8h.1M39.9 144.8l-2.8 2.8M40.4 144.2h.1M40.4 153.2l-2.8 2.8M41 152.6h.1M42.1 147l-2.8 2.8M42.7 146.5h.1M42.7 155.4l-2.8 2.8M43.2 154.9h.1"/>
<path d="M43.8 140.8l-2.8 2.9M44.4 140.3h.1M44.4 149.3l-2.9 2.8M44.9 148.7h.1M44.9 157.7l-2.8 2.8M45.5 157.1h.1M46 143.1l-2.8 2.8M46.6 142.5h.1M46.6 151.5l-2.8 2.8M46.8 140.1l-12 12M46.8 144.6l-12 12M46.8 149.1l-12 12"/>
<path d="M46.8 146.8l-1.3 1.3M47.2 159.9l-2.8 2.8M47.4 153l-10.5 10.4M47.7 159.4h.1M48.3 145.3l-.5 .5M48.8 144.8h.1M48.8 153.8l-2.8 2.8M49.4 153.2h.1M50.5 147.6l-2.7 2.7M51.1 147h.1M51.1 156l-2.8 2.8M51.6 155.4h.1"/>
<path d="M52.2 141.4l-2.8 2.8M52.8 140.8h.1M52.8 149.8l-2.8 2.8M53.3 149.3h.1M53.3 158.2l-2.8 2.9M53.9 157.7h.1M54.4 143.7l-2.8 2.8M55 143.1h.1M55 152.1l-2.8 2.8M55.6 151.5h.1M56.1 159.9h.1M56.7 145.9l-2.8 2.8"/>
<path d="M57.3 145.3h.1M57.3 154.3l-2.9 2.8M57.8 153.8h.1M58.9 148.1l-2.8 2.9M59.5 147.6h.1M59.5 156.6l-2.8 2.8M59.8 140.6l-12 12M59.8 145l-18.4 18.4M59.8 149.5l-13.9 13.9M59.8 154l-9.4 9.4M59.8 158.5l-4.9 4.9M59.8 142.8l-2 2"/>
<path d="M59.8 151.8l-1.4 1.4M71.7 140.4l-1.9 1.9M72.4 142.7l-.5 .5M112.9 157.6l4 4M112.9 153.1l2.6 2.5M112.9 148.6l12.5 12.5M112.9 144.1l12.5 12.5M112.9 155.3l1.2 1.2M112.9 146.3l1.7 1.8M112.9 141.8l.1 .1M113 150.9h.1M113 159.9l1.6 1.7"/>
<path d="M113.5 142.5h.1M113.5 151.5l2.8 2.8M114.1 143l2.8 2.8M114.6 157.1h.1M115.2 148.6h.1M115.8 140.2h.1M115.8 149.2l2.8 2.8M116.1 158.5l1.9 1.9M116.3 140.8l2.8 2.8M116.9 154.8h.1M117.4 146.4h.1M117.4 155.4l.7 .7"/>
<path d="M117.9 158.1l3.5 3.5M118 147l2.8 2.8M119.1 152.6h.1M119.7 144.2h.1M119.7 153.1l2.8 2.8M119.7 157.6l.5 .6M120.2 144.7l2.8 2.8M120.8 158.8h.1M121.4 150.3h.1M121.4 159.3l2.2 2.3M121.9 141.9h.1M121.9 150.9l2.8 2.8"/>
<path d="M122.5 142.5l2.8 2.8M123 156.5h.1M123.6 148.1h.1M123.6 157.1l1.8 1.7M124.2 148.6l1.2 1.3M124.7 140.2l.7 .7M125.3 154.3h.1M134.6 158.5l3.1 3.1M134.6 154l7.6 7.6M134.6 149.5l6.6 6.6M134.6 145l12.5 12.5M134.6 140.5l12.5 12.5"/>
<path d="M134.6 151.7l1.4 1.4M134.6 142.8l2 1.9M134.9 147.5h.1M134.9 156.5l2.8 2.8M135.5 148.1l2.8 2.8M136.6 153.7h.1M137.1 145.3h.1M137.1 154.3l2.8 2.8M137.7 145.8l2.8 2.8M138.3 159.9h.1M138.8 151.5h.1M139.4 143h.1"/>
<path d="M139.4 152l2.8 2.8M139.9 143.6l2.8 2.8M141.1 149.2h.1M141.1 158.2l2.8 2.8M141.6 140.8h.1M141.6 149.8l2.8 2.8M142.2 141.4l2.8 2.8M142.7 155.4h.1M143.3 147h.1M143.6 158.5l3.1 3.1M143.9 147.5l2.8 2.8M145 153.1h.1"/>
<path d="M145.1 157.7l1 1.1M145.6 144.7h.1M145.6 153.7l1.5 1.6M146.1 145.3l1 1M146.7 159.3h.1M34.8 166.7v-3.3h25v3.3M34.8 164.1h.1M34.8 163.3h.1M34.8 166.5h.1M34.9 166.4h.1M34.9 163.8h.1M35 166.6h.1"/>
<path d="M35.1 164h.1M35.2 165.5h.1M35.2 166.6h.1M35.3 163.9h.1M35.3 165.1h.1M35.3 166.4h.1M35.4 162.7h.1M35.4 164.7h.1M35.5 163.8h.1M35.5 165.4h.1M35.6 164.8h.1M35.6 165.6h.1"/>
<path d="M36 165.3h.1M36.1 165.3h.1M36.1 163.3h.1M36.1 163.4h.1M36.2 164.5h.1M36.2 165.7h.1M36.3 163.7h.1M36.4 164.8h.1M36.6 163.6h.1M36.7 165h.1M36.7 163.6h.1M36.7 165.9h.1"/>
<path d="M36.9 166h.1M36.9 165.2h.1M36.9 166.4h.1M37 163.8h.1M37 165.1h.1M37.1 166.3h.1M37.1 164h.1M37.2 163.5h.1M37.2 166.6h.1M37.2 165.2h.1M37.3 164.2h.1M37.4 166.5h.1"/>
<path d="M37.5 164.3h.1M37.6 165.6h.1M37.7 163.3h.1M37.7 165.1h.1M37.8 164.5h.1M37.8 165.7h.1M38 163.4h.1M38 164.8h.1M38.1 163.4h.1M38.3 166.7h.1M38.4 163.4h.1M38.4 164.8h.1"/>
<path d="M38.6 165h.1M38.6 163.8h.1M38.6 165.3h.1M38.7 165.1h.1M38.7 166.3h.1M38.8 165.5h.1M38.9 163.3h.1M38.9 166.4h.1M38.9 165h.1M39.1 164h.1M39.1 166.6h.1M39.2 166.6h.1"/>
<path d="M39.3 163.6h.1M39.3 166h.1M39.4 163.7h.1M39.5 164.9h.1M39.5 164.4h.1M39.5 166.5h.1M39.5 165.6h.1M39.6 165.6h.1M39.9 164.2h.1M39.9 166.5h.1M40 166.5h.1M40.1 166.6h.1"/>
<path d="M40.1 163.4h.1M40.3 163.8h.1M40.3 165.1h.1M40.3 164.8h.1M40.4 166.3h.1M40.6 164.8h.1M40.6 165h.1M40.6 164.7h.1M40.7 164.9h.1M40.9 166.4h.1M40.9 166.3h.1M41 161.6l-1.8 1.8"/>
<path d="M41.1 164h.1M41.1 166.6h.1M41.2 164.4h.1M41.2 164.7h.1M41.2 165.6h.1M41.2 165.4h.1M41.2 166.3h.1M41.5 161.1h.1M41.6 165.6h.1M41.8 166.2h.1M41.8 163.7h.1M41.9 166h.1"/>
<path d="M42 163.8h.1M42 166.1h.1M42 165h.1M42 164.6h.1M42.1 166.2h.1M42.1 163.4h.1M42.3 164.8h.1M42.4 164.5h.1M42.5 164.2h.1M42.5 166.6h.1M42.6 164.3h.1M42.6 165h.1"/>
<path d="M42.6 166.1h.1M42.8 164.4h.1M42.8 165.6h.1M42.8 166.4h.1M42.9 164.4h.1M42.9 166.1h.1M43 164h.1M43.1 166.6h.1M43.1 164.8h.1M43.5 166h.1M43.6 165.6h.1M43.6 163.7h.1"/>
<path d="M43.7 165h.1M43.7 166.2h.1M43.7 164.3h.1M43.8 165.4h.1M43.8 163.3h.1M43.9 165.5h.1M44.1 163.4h.1M44.1 164.3h.1M44.3 164.8h.1M44.3 165.9h.1M44.4 163.7h.1M44.4 166h.1"/>
<path d="M44.5 163.8h.1M44.5 164.3h.1M44.5 165.6h.1M44.6 165h.1M44.6 164.2h.1M44.7 165.9h.1M44.8 166.4h.1M45 164h.1M45 164.3h.1M45.1 166.6h.1M45.1 166.5h.1M45.2 165.8h.1"/>
<path d="M45.3 163.8h.1M45.3 165h.1M45.3 166.2h.1M45.5 164.1h.1M45.5 165.6h.1M45.7 164.9h.1M45.8 164.1h.1M45.8 165h.1M46 165.7h.1M46 163.4h.1M46.2 164.3h.1M46.2 165.5h.1"/>
<path d="M46.3 164.8h.1M46.3 164h.1M46.4 165.5h.1M46.4 165.6h.1M46.4 163.2h.1M46.5 165h.1M46.8 166.4h.1M46.9 165.6h.1M47 163.7h.1M47 166.1h.1M47 164h.1M47 164.9h.1"/>
<path d="M47.1 166.1h.1M47.1 166.5h.1M47.1 166.2h.1M47.2 163.9h.1M47.5 163.8h.1M47.5 165.6h.1M47.6 164.3h.1M47.7 166.7h.1M47.7 164.4h.1M47.7 165.4h.1M47.8 164.3h.1M47.8 165.6h.1"/>
<path d="M48 163.8h.1M48 163.4h.1M48.1 165.4h.1M48.3 164.8h.1M48.3 164.9h.1M48.5 164.9h.1M48.6 165.3h.1M48.6 163.7h.1M48.7 164.9h.1M48.7 166.1h.1M48.8 166.4h.1M48.9 163.7h.1"/>
<path d="M48.9 165.5h.1M49 164h.1M49 165.6h.1M49 166.5h.1M49.2 163.6h.1M49.4 162.2l-1.2 1.2M49.5 165.2h.1M49.5 165.6h.1M49.5 163.7h.1M49.5 164.3h.1M49.5 165.5h.1M49.6 166.1h.1"/>
<path d="M49.6 163.9h.1M49.7 163.5h.1M49.8 165.2h.1M50 161.6h.1M50 163.4h.1M50.2 164.4h.1M50.2 166.7h.1M50.2 164.8h.1M50.3 163.7h.1M50.3 165.1h.1M50.3 164.9h.1M50.4 166.1h.1"/>
<path d="M50.5 164.9h.1M50.6 163.4h.1M50.7 166.4h.1M50.8 164.9h.1M50.9 166.7h.1M50.9 163.4h.1M50.9 165.1h.1M51 164h.1M51 166.5h.1M51.2 164.2h.1M51.2 165h.1M51.2 165.5h.1"/>
<path d="M51.3 166.7h.1M51.4 163.3h.1M51.5 165.6h.1M51.5 165h.1M51.5 163.3h.1M51.7 166.6h.1M52 163.3h.1M52 163.6h.1M52 164.9h.1M52 164.8h.1M52.1 166.1h.1M52.1 166.5h.1"/>
<path d="M52.1 163.8h.1M52.2 164.8h.1M52.2 166.2h.1M52.5 164.9h.1M52.6 166.4h.1M52.7 164.4h.1M52.7 166.4h.1M52.8 164.3h.1M52.8 164.5h.1M52.8 165.5h.1M52.9 166.7h.1M52.9 164.8h.1"/>
<path d="M52.9 164h.1M53 166.5h.1M53.2 164.7h.1M53.4 165h.1M53.4 165.6h.1M53.5 166.3h.1M53.7 163.6h.1M53.7 164.8h.1M53.7 164.7h.1M53.7 166h.1M53.8 166.3h.1M53.9 163.3h.1"/>
<path d="M54 163.3h.1M54 165.6h.1M54.1 165.7h.1M54.2 164.8h.1M54.3 166.2h.1M54.5 164.9h.1M54.5 164.2h.1M54.5 165.4h.1M54.6 166.6h.1M54.6 164.5h.1M54.6 163.8h.1M54.7 166.2h.1"/>
<path d="M54.7 166.4h.1M54.7 163.9h.1M54.9 164h.1M54.9 164.5h.1M55 166.5h.1M55.2 166.1h.1M55.3 163.6h.1M55.3 164.4h.1M55.3 164.8h.1M55.4 166.1h.1M55.4 165.5h.1M55.4 164.4h.1"/>
<path d="M55.5 166.1h.1M55.6 160.5l-2.8 2.8M55.9 163.3h.1M55.9 165h.1M56 166h.1M56 165.1h.1M56.2 164.8h.1M56.2 164.2h.1M56.2 165.4h.1M56.2 166.6h.1M56.3 164.3h.1M56.4 164.9h.1"/>
<path d="M56.5 163.3h.1M56.6 165.6h.1M56.6 164.3h.1M56.6 163.4h.1M56.7 166.4h.1M56.9 165.9h.1M56.9 164h.1M56.9 166.5h.1M57 163.5h.1M57 164.8h.1M57.1 166h.1M57.1 164.2h.1"/>
<path d="M57.2 163.9h.1M57.2 165.8h.1M57.2 166.2h.1M57.3 166.3h.1M57.4 165.5h.1M57.7 165.8h.1M57.8 164.2h.1M57.8 164.5h.1M57.8 162.7l-.7 .7M57.8 165.4h.1M57.9 166.6h.1M57.9 163.3h.1"/>
<path d="M57.9 164.6h.1M58 164.1h.1M58.1 164.8h.1M58.3 164h.1M58.4 162.2h.1M58.4 164.9h.1M58.5 165.1h.1M58.6 165.7h.1M58.6 163.5h.1M58.7 166.4h.1M58.7 164.7h.1M58.7 166h.1"/>
<path d="M58.9 164h.1M58.9 163.9h.1M58.9 165.6h.1M58.9 166.5h.1M59.1 163.3h.1M59.1 165.7h.1M59.2 165.8h.1M59.4 165.5h.1M59.5 164.1h.1M59.5 165.3h.1M59.6 166.6h.1M59.7 163.9h.1"/>
<path d="M59.8 166.3h.1M59.8 163l-.4 .4M59.8 160.8l-.9 .8M118.6 161h.1M119.1 161.6h.1M134.6 160.7l.9 .9M138.8 160.4l1.2 1.2M144.4 161.6h.1"/>
</g>
<!-- layer: 0 -->
<g fill="#000" stroke="#000" stroke-width=".21">
<path d="M95.9 25.2l.4 2h-.7zM55.1 67.7l2-.3v.7zM56.5 79.1l2-.3v.7zM85.2 78.8l2 .3-2 .4zM86.9 67.4l2 .3-2 .4zM95.6 61.7h.7l-.4 2zM114.9 67.7l2-.3v.7zM118.9 79.1l2-.3v.7zM138.8 78.8l2.1 .3-2.1 .4zM142.9 67.4l2 .3-2 .4zM103.6 81.7h.6l-.3 2zM103.9 88.6l.3 2h-.6z"/>
<path d="M103.6 99.2h.6l-.3 2zM118.9 92.9l2.9 .6-.3 1zM122.3 83.7l1.7 2.5-.9 .4zM125.3 96.5l1.9 2.3-.8 .5zM148.3 82.2l1 .3-1.3 2.7zM157.4 86.2l.3 2h-.7zM157 81.7h.7l-.3 2zM157.4 86.2l.3 2h-.6zM157.1 96.7h.6l-.3 2zM51.9 113.2l2-.3v.7zM89.8 112.9l2 .3-2 .4zM103.9 104.7l.3 2h-.6z"/>
<path d="M112.9 113.2l2-.3v.7zM123.4 112.9l2 .3-2 .4zM125.4 102.9l1.9 2.4-.9 .5zM125.4 113.2l2-.3v.7zM132.6 112.9l2 .3-2 .4zM134.6 113.2l2-.3v.7zM145.1 112.9l2 .3-2 .4zM147.1 102.1l2.7 1.5-.7 .8zM157.4 102.1l.3 2h-.6zM48.4 134.6l2.8 1.3-.6 .8zM156.9 126.4l.3 2h-.6zM156.6 155.1h.6l-.3 2z"/>
<path d="M118.9 168.8l2-.4v.7zM138.9 168.4l2 .4-2 .3z"/>
</g>
<g fill="none" stroke="#000" stroke-width=".21">
<path d="M89.9 63.7h2.7M115.1 63.7h2.5M142.6 63.7h2.5M89.9 83.7h2.7M115.1 83.7h2.5M114.9 124.8h3v.6h1a1 1 0 0 1 1 1 1 1 0 0 1-1 1h-1v.6h-3zM140.2 125.7l.7-.3h.9v-.6h3.1v3.2h-3.1v-.6h-.9a1 1 0 0 1-1-.7 1 1 0 0 1 .3-1zM118.9 156.1a1 1 0 0 1 1 1 1 1 0 0 1-1 1h-1.2v.4h-2.8v-2.9h2.8v.5h1.2M140.9 156.1a1 1 0 0 0-1 1 1 1 0 0 0 1 1h1.1v.4h2.9v-2.9h-2.9v.5h-1.1"/>
<circle cx="118.9" cy="126.4" r=".35"/>
<circle cx="140.9" cy="126.4" r=".35"/>
<circle cx="118.9" cy="157.1" r=".35"/>
<circle cx="140.9" cy="157.1" r=".35"/>
</g>
<g fill="#fff" stroke="#fff" stroke-width=".35">
<path d="M256.5 196.4h14.2v3.6h-14.2z"/>
<path d="M221.4 117.8h12.5v3.6h-12.5z"/>
<path d="M221.4 121h10.6v3.6h-10.6z"/>
<path d="M221.4 130.6h42.3v3.6h-42.3z"/>
<path d="M221.4 124.2h36.7v3.6h-36.7z"/>
<path d="M221.4 127.4h20v3.6h-20z"/>
<path d="M19.8 192.6h137.8v3.6h-137.8z"/>
<path d="M221.4 133.8h21.8v3.7h-21.8z"/>
<path d="M256.6 188.4h25.7v2.4h-25.7z"/>
<path d="M256.6 186.4h30.7v2.4h-30.7z"/>
<path d="M221.4 137.1h40.6v3.6h-40.6z"/>
</g>
<text font-size="4.2" x="222" y="189.9">LBE6 600 mm</text>
<g font-size="3.5">
<text x="153.5" y="77.7">5</text>
<text x="128.5" y="92.7">1</text>
<text x="128.3" y="96.8">2</text>
<text x="131.6" y="103.7">3</text>
<text x="131.6" y="110.1">4</text>
<text x="160" y="111.4">Detail 1</text>
<text x="68" y="147">6</text>
</g>
<g font-size="2.8">
<text x="43.4" y="122">Detail 1</text>
<text x="174.2" y="137.7">0.10 m3</text>
<text x="174.2" y="140.9">beton C 20/25</text>
<text x="174.2" y="144.1">concrete C 20/25</text>
<text x="222" y="150.9">LEGEND:</text>
<text x="222" y="154.1">1 Pavement</text>
<text x="221.9" y="160.5">3 Concrete foundation</text>
<text x="222" y="157.3">2 Chemical anchor M10, dl. min 200</text>
<text x="222" y="163.7">4 Compacted gravel base, depth min. 70 mm</text>
<text x="222" y="166.9">5 Soil foundation</text>
<text x="222" y="170.2">6 Counter nuts (for soil foundation)</text>
<text x="257.2" y="195.4">version: 2022/08</text>
<text x="20.2" y="198.6">Dimensions of products, fundations and anchors are informative only. The exact dimensions you get with our offer.</text>
</g>
<g font-size="2.2">
<text x="95.3" y="45.9" transform="rotate(-90 95.3 45.9)">770</text>
<text x="70.5" y="67.1">680</text>
<text x="128.4" y="67.1">600</text>
<text x="70.4" y="78.5">614</text>
<text x="128.4" y="78.5">440</text>
<text x="103.2" y="87.7" transform="rotate(-90 103.2 87.7)">100</text>
<text x="156.7" y="85.9" transform="rotate(-90 156.7 85.9)">50</text>
<text x="156.7" y="93.9" transform="rotate(-90 156.7 93.9)">250</text>
<text x="103.2" y="96.4" transform="rotate(-90 103.2 96.4)">250</text>
<text x="156.7" y="101.4" transform="rotate(-90 156.7 101.4)">70</text>
<text x="103.2" y="103.9" transform="rotate(-90 103.2 103.9)">70</text>
<text x="70.4" y="112.6">800</text>
<text x="117.7" y="112.6">250</text>
<text x="128.3" y="112.6">180</text>
<text x="139.4" y="112.6">250</text>
<text x="156.2" y="143.2" transform="rotate(-90 156.2 143.2)">614</text>
<text x="128.4" y="168.1">440</text>
</g>
</svg>
